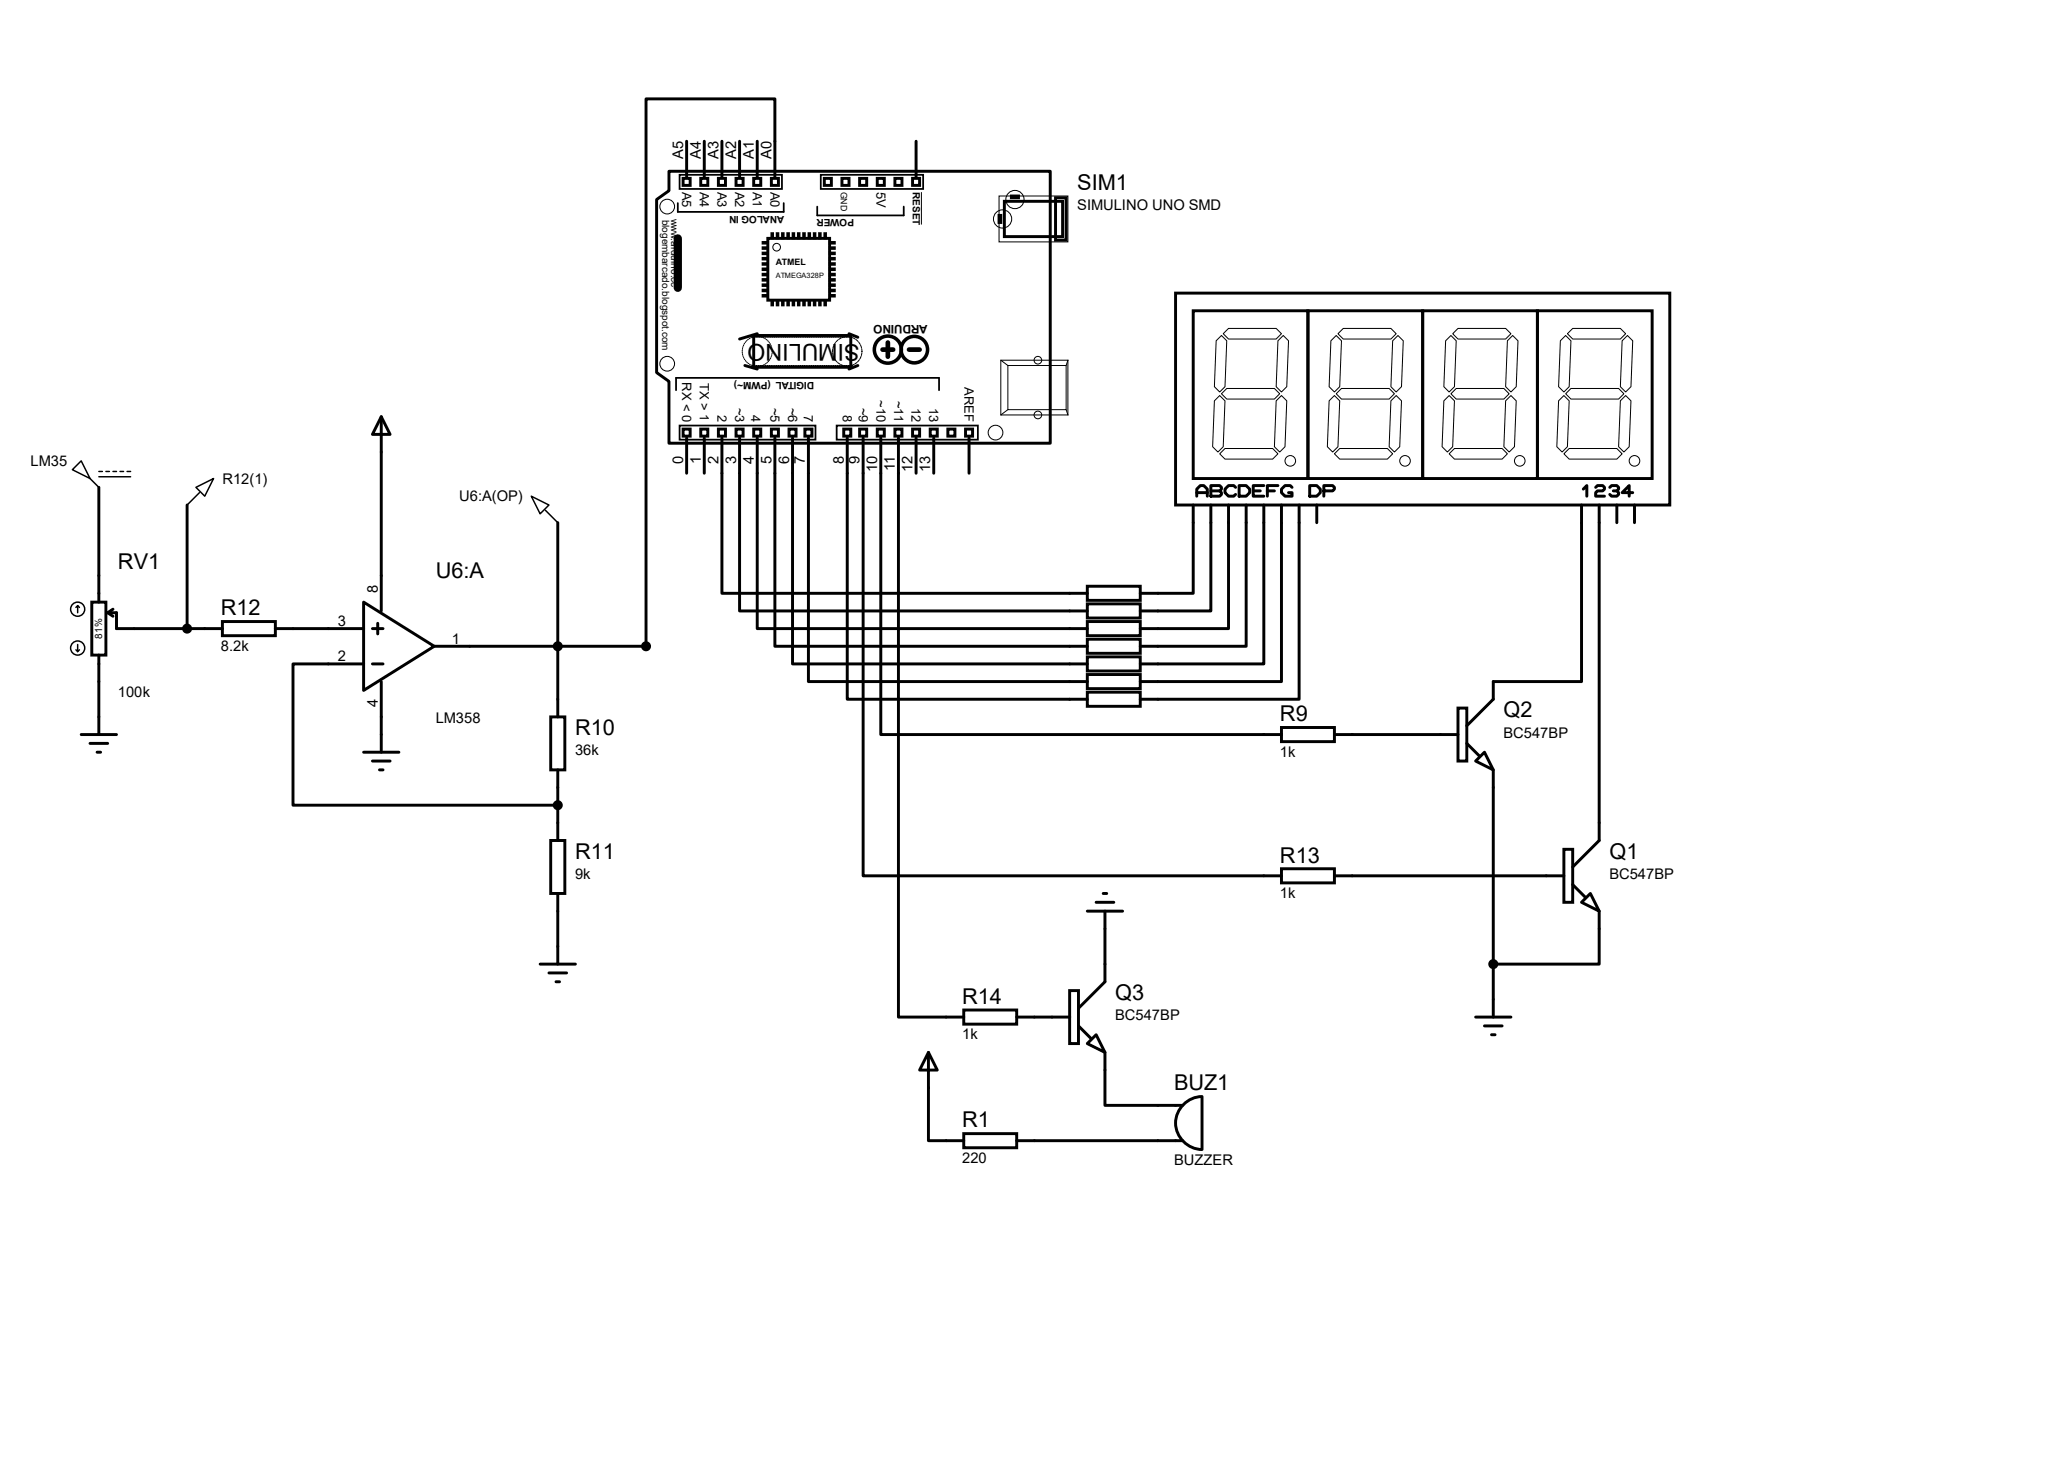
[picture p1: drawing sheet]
<svg xmlns="http://www.w3.org/2000/svg" width="297mm" height="210mm" viewBox="0 0 297 210" stroke-linecap="round" stroke-linejoin="round" font-family="sans-serif">
<g fill="none" stroke="#000" stroke-width=".42">
<path d="M96.3 24.6h54.8v39.2h-54.8v-8.9l-1.8-1.3v-24.9l1.8-1.3zM98.3 25.7h1v1h-1zM98.8 20.3v5.1M100.8 25.7h1.1v1h-1.1zM101.3 20.3v5.1M103.4 25.7h1v1h-1zM103.9 20.3v5.1M105.9 25.7h1v1h-1zM106.4 20.3v5.1M108.5 25.7h1v1h-1zM109 20.3v5.1M110.5 34.3h8.9v8.9h-8.9z"/>
<path d="M111 25.7h1v1h-1zM111.5 25.4v-11.2h-18.5v78.8h-30.5M118.6 25.7h1v1h-1zM121.2 25.7h1v1h-1zM123.7 25.7h1v1h-1zM126.2 25.7h1.1v1h-1.1zM128.8 25.7h1v1h-1zM131.3 25.7h1v1h-1zM131.8 20.3v5.1M143.8 31h.2v1h-.2zM144.5 29h8.4v5h-8.4zM145.5 28.2h1.1v.2h-1.1z"/>
<path d="M151.9 28.4h1.5v6.1h-1.5zM54.9 59.9l1.2 2.6h-2.5zM54.9 59.9v28M107.2 52.6l1.8 .5M108.5 48.3h13.9v4.5h-13.9zM109 48l-2.6 .8M122.2 48l1.2 .5M123.4 52.6l-1.2 .5M169.2 42.2h71.1v30.4h-71.1zM171.7 44.7h16.5v24.1h-16.5zM188.2 44.7h16.5v24.1h-16.5zM204.7 44.7h16.5v24.1h-16.5z"/>
<path d="M221.2 44.7h16.5v24.1h-16.5zM14.2 70.1v16.5M26.9 72.6v17.8M80.3 75.2v27.9M98.3 61.7h1v1h-1zM98.8 63v5.1M100.8 61.7h1.1v1h-1.1zM101.3 63v5.1M103.4 61.7h1v1h-1zM103.9 63v22.3h52.6M105.9 61.7h1v1h-1zM106.4 63v24.9h50.1"/>
<path d="M108.5 61.7h1v1h-1zM109 63v27.4h47.5M111 61.7h1v1h-1zM111.5 63v30h45M113.5 61.7h1.1v1h-1.1zM114 63v32.5h42.5M115.8 61.7h1v1h-1zM116.3 63v35h40.2M121.4 61.7h1v1h-1zM121.9 63v37.6h34.6M123.7 61.7h1v1h-1zM124.2 63v63h60.2"/>
<path d="M126.2 61.7h1.1v1h-1.1zM126.7 63v42.7h57.7M128.8 61.7h1v1h-1zM129.3 63v83.3h9.4M131.3 61.7h1v1h-1zM131.8 63v5.1M133.9 61.7h1v1h-1zM134.4 63v5.1M136.4 61.7h1v1h-1zM138.9 61.7h1.1v1h-1.1zM139.4 63v5.1M171.7 72.6v12.7h-7.6"/>
<path d="M172.2 71.4v-1l.5-.6h.5l.5 .6v1M172.2 70.9h1.5M174.2 69.9h1.3l.3 .2v.3l-.3 .2 .3 .3v.2l-.3 .3h-1.3zM174.2 72.6v15.3h-10.1M174.2 70.6h1.3M176.8 72.6v17.8h-12.7M177.8 70.1l-.3-.3h-.7l-.5 .6v.5l.5 .5h.7l.3-.3M178.3 69.8h1l.5 .6v.5l-.5 .5h-1zM179.3 72.6v20.4h-15.2M180.3 70.6h1.1M181.9 72.6v22.9h-17.8M181.9 69.8h-1.6v1.6h1.6"/>
<path d="M182.4 70.6h1M183.9 69.8h-1.5v1.6M184.4 72.6v25.4h-20.3M185.9 70.1l-.2-.2h-.8l-.5 .5v.5l.5 .5h1v-.5h-.5M186.9 72.6v28h-22.8M188.5 69.8h1l.5 .6v.5l-.5 .5h-1zM189.5 72.6v2.6M190.5 70.6h1.3l.2-.2v-.3l-.2-.3h-1.3v1.6M227.6 72.6v25.4h-12.7v2.6l-3.8 3.8M227.8 70.4l.5-.6v1.6M229.6 70.1l.3-.2h.7l.3 .2v.3l-.3 .2h-.7l-.3 .3v.5h1.3M230.1 72.6v48.3l-3.8 3.8"/>
<path d="M231.6 70.1l.3-.2h.8l.2 .2v.3l-.2 .2 .2 .3v.2l-.2 .3h-.8l-.3-.3M232.2 70.6h.5M232.7 72.6v2.6M234.9 70.9h-1.5l1-1.1v1.6M235.2 72.6v2.6M13.2 86.6h2v7.6h-2zM14.2 94.2v11.5M15.5 88.1h1.3v2.3h15.2M15.5 88.1l.8 .5M16.3 87.6l-.8 .5M32 89.4h7.6v2h-7.6zM39.6 90.4h12.7"/>
<path d="M52.3 86.6l10.2 6.4-10.2 6.3zM52.3 95.5h-10.1v20.3h38.1M53.6 90.4h1.5M53.6 95.5h1.5M54.4 89.7v1.5M54.9 98v10.2M156.5 84.3h7.6v2.1h-7.6zM156.5 86.9h7.6v2h-7.6zM156.5 89.4h7.6v2h-7.6zM156.5 91.9h7.6v2.1h-7.6zM156.5 94.5h7.6v2h-7.6zM156.5 97h7.6v2.1h-7.6z"/>
<path d="M156.5 99.6h7.6v2h-7.6zM11.7 105.7h5.1M13 106.9h2.5M14 108.2h.5M52.3 108.2h5.1M53.6 109.5h2.5M54.6 110.7h.5M79.2 103.1h2.1v7.6h-2.1zM80.3 110.7v10.2M184.4 104.6h7.6v2.1h-7.6zM192 105.7h17.8M209.8 101.9h1.3v7.6h-1.3z"/>
<path d="M211.1 106.9l1.8 1.8M213.6 108.2l1.3 2.5-2.6-1.2zM214.9 110.7v35.6M77.7 138.7h5.1M79 140h2.5M79.2 120.9h2.1v7.6h-2.1zM80.3 128.5v10.2M156.5 131.1h5M157.7 129.8h2.6M158.7 128.5h.6M159 131.1v10.1l-3.8 3.8M184.4 125h7.6v2h-7.6z"/>
<path d="M192 126h33M225 122.2h1.3v7.6h-1.3zM226.3 127.3l1.8 1.7M227.6 129.8l1.3-1.3 1.2 2.6zM230.1 131.1v7.6h-15.2M80 141.2h.5M133.6 151.4l1.3 2.5h-2.6zM133.6 151.4v12.7h5.1M138.7 145.3h7.6v2h-7.6zM146.3 146.3h7.6M153.9 142.5h1.3v7.6h-1.3zM155.2 147.6l1.8 1.8"/>
<path d="M156.5 150.1l1.2-1.3 1.3 2.6zM159 151.4v7.6h11.2M170.3 158.9a3.8 3.8 0 0 1 2.7-1.2v7.7a3.8 3.8 0 0 1-3.5-2.4 3.8 3.8 0 0 1 .8-4.1zM212.3 146.3h5.1M213.6 147.6h2.6M214.6 148.8h.5M138.7 163.1h7.6v2h-7.6zM146.3 164.1h23.9"/>
</g>
<g fill="none" stroke="#000" stroke-width=".14">
<path d="M132.6 27.7v4.6M143.8 28.2h9.9v6.6h-9.9zM108.2 48.5h14.5M108.2 52.6h14.5M144 51.8h9.7v7.9h-9.7zM144 51.8l1.1 .8M145 52.6h8.4v6.3h-8.4zM145 58.9l-.9 .8M153.4 58.9l.3 .8M153.7 51.8l-.3 .8M174.8 57.7l.7-.8 .8 .8-.3 6.6-.7 .7-.8-.7zM175 49l.8-.7 .7 .7-.2 6.6-.8 .8-.7-.8z"/>
<path d="M175.8 56.6l.7-.7h6.9l.7 .7-.7 .8h-6.9zM176.8 47.2h6.8l.8 .8-.8 .8h-6.8l-.8-.8zM183.9 49l.8-.7 .7 .7-.2 6.6-.8 .8-.8-.8zM184.4 56.9l.8 .8-.3 6.6-.8 .7-.7-.7 .2-6.6zM191.3 57.7l.7-.8 .8 .8-.3 6.6-.7 .7-.8-.7zM192.3 56.6l.7-.7h6.9l.8 .7-.8 .8h-6.9zM192.3 48.3l.7 .7-.2 6.6-.8 .8-.7-.8 .2-6.6zM192.5 48l.8-.8h6.9l.7 .8-.7 .8h-6.9zM200.2 57.7l.7-.8 .8 .8-.3 6.6-.7 .7-.8-.7zM200.4 49l.8-.7 .7 .7-.2 6.6-.8 .8-.7-.8zM208 49l.8-.7 .7 .7-.2 6.6-.8 .8-.7-.8zM208.5 56.9l.8 .8-.3 6.6-.7 .7-.8-.7 .3-6.6z"/>
<path d="M209 48l.8-.8h6.9l.7 .8-.7 .8h-6.9zM209.5 55.9h6.9l.8 .7-.8 .8h-6.9l-.7-.8zM216.7 57.7l.7-.8 .8 .8-.3 6.6-.7 .7-.8-.7zM217.7 48.3l.7 .7-.2 6.6-.8 .8-.7-.8 .2-6.6zM224.3 57.7l.7-.8 .8 .8-.2 6.6-.8 .7-.8-.7zM224.5 49l.8-.7 .8 .7-.3 6.6-.8 .8-.7-.8zM225.3 56.6l.8-.7h6.8l.8 .7-.8 .8h-6.8zM225.6 48l.7-.8h6.9l.7 .8-.7 .8h-6.9zM233.4 49l.8-.7 .7 .7-.2 6.6-.8 .8-.7-.8zM233.9 56.9l.8 .8-.3 6.6-.7 .7-.8-.7 .3-6.6zM176.3 64.5h6.8l.8 .8-.8 .7h-6.8l-.8-.7zM192 65.3l.8-.8h6.8l.8 .8-.8 .7h-6.8z"/>
<path d="M209.3 64.5h6.9l.7 .8-.7 .7h-6.9l-.8-.7zM225 65.3l.8-.8h6.9l.7 .8-.7 .7h-6.9z"/>
<circle cx="96" cy="29.7" r="1.06"/>
<circle cx="111.8" cy="35.6" r=".55"/>
<circle cx="144.3" cy="31.5" r="1.31"/>
<circle cx="146.1" cy="28.7" r="1.31"/>
<circle cx="96" cy="52.3" r="1.06"/>
<circle cx="109" cy="50.5" r="2.16"/>
<circle cx="149.4" cy="59.7" r=".55"/>
<circle cx="149.4" cy="51.8" r=".55"/>
<circle cx="143.3" cy="62.2" r="1.06"/>
<circle cx="185.7" cy="66.3" r=".76"/>
<circle cx="202.2" cy="66.3" r=".76"/>
<circle cx="218.7" cy="66.3" r=".76"/>
<circle cx="235.2" cy="66.3" r=".76"/>
</g>
<g fill="#000" stroke="#000" stroke-width=".42">
<circle cx="26.9" cy="90.4" r=".51"/>
<circle cx="80.3" cy="93" r=".51"/>
<circle cx="93" cy="93" r=".51"/>
<circle cx="80.3" cy="115.8" r=".51"/>
<circle cx="214.9" cy="138.7" r=".51"/>
</g>
<g fill="none" stroke="#000" stroke-width=".21">
<path d="M11.7 66.3l1.3 2.5-2.6-1.2zM13 68.8l1.2 1.3M14.2 67.8h.5M14.2 68.6h4.6M15.2 67.8h.5M16.3 67.8h.5M17.3 67.8h.5M18.3 67.8h.5M28.2 70.1l2.5-1.3-1.2 2.6zM28.7 70.9l-1.8 1.7M76.5 71.4l2.5 1.2-1.3 1.3zM78.5 73.4l1.8 1.8"/>
<path d="M10.9 93.5l.3 .2M11.2 87.1l-.3 .3M11.2 87.1l.2 .3M11.2 87.1v1M11.2 92.7v1M11.4 93.5l-.2 .2"/>
<circle cx="11.2" cy="93.2" r="1.02"/>
<circle cx="11.2" cy="87.6" r="1.02"/>
</g>
<g fill="none" stroke="#000" stroke-width=".25">
<path d="M97.5 29.2v1.3h15.3v-1.3M97.8 25.1h14.7v2.1h-14.7zM109.7 34.8h.8v.3h-.8zM109.7 39.4h.8v.2h-.8zM109.7 38.6h.8v.3h-.8zM109.7 37.8h.8v.3h-.8zM109.7 37.1h.8v.2h-.8zM109.7 36.3h.8v.3h-.8zM109.7 35.6h.8v.2h-.8zM111 33.5h.3v.8h-.3zM111.8 33.5h.2v.8h-.2zM112.5 33.5h.3v.8h-.3z"/>
<path d="M113.3 33.5h.2v.8h-.2zM114 33.5h.3v.8h-.3zM114.8 33.5h.3v.8h-.3zM115.6 33.5h.2v.8h-.2zM116.3 33.5h.3v.8h-.3zM117.1 33.5h.2v.8h-.2zM117.6 29.7v1.3h12.4v-1.3M117.9 33.5h.2v.8h-.2zM118.1 25.1h14.7v2.1h-14.7zM118.6 33.5h.3v.8h-.3zM119.4 39.4h.7v.2h-.7zM119.4 38.6h.7v.3h-.7z"/>
<path d="M119.4 37.8h.7v.3h-.7zM119.4 37.1h.7v.2h-.7zM119.4 36.3h.7v.3h-.7zM119.4 35.6h.7v.2h-.7zM119.4 34.8h.7v.3h-.7zM97.3 56.1v-1.7h37.8v1.7M109.7 42.4h.8v.3h-.8zM109.7 41.7h.8v.2h-.8zM109.7 40.9h.8v.2h-.8zM109.7 40.1h.8v.3h-.8zM111 43.2h.3v.7h-.3zM111.8 43.2h.2v.7h-.2z"/>
<path d="M112.5 43.2h.3v.7h-.3zM113.3 43.2h.2v.7h-.2zM114 43.2h.3v.7h-.3zM114.8 43.2h.3v.7h-.3zM115.6 43.2h.2v.7h-.2zM116.3 43.2h.3v.7h-.3zM117.1 43.2h.2v.7h-.2zM117.9 43.2h.2v.7h-.2zM118.6 43.2h.3v.7h-.3zM119.4 42.4h.7v.3h-.7zM119.4 41.7h.7v.2h-.7zM119.4 40.9h.7v.2h-.7z"/>
<path d="M119.4 40.1h.7v.3h-.7zM97.8 61.2h19.5v2h-19.5zM120.4 61.2h20.3v2h-20.3z"/>
</g>
<circle cx="121.9" cy="50.5" r="2.12" fill="none" stroke="#000" stroke-width=".14" stroke-dasharray=".4 .1"/>
<g fill="none" stroke="#000" stroke-width=".51">
<circle cx="127.8" cy="50.3" r="1.95"/>
<circle cx="131.6" cy="50.3" r="1.91"/>
</g>
<path d="M127 50.3h1.5M127.8 49.3v2M130.8 50.3h1.5" fill="none" stroke="#000" stroke-width=".68"/>
<path d="M97.5 34.3v7.1" fill="none" stroke="#000" stroke-width="1.2"/>
<text font-size="3.3" x="123.7" y="49.4" transform="rotate(-180 123.7 49.4)">SIMULINO</text>
<g font-size="3.1">
<text x="155" y="27.3">SIM1</text>
<text x="17" y="81.9">RV1</text>
<text x="62.7" y="83.2">U6:A</text>
<text x="31.8" y="88.5">R12</text>
<text x="82.8" y="105.7">R10</text>
<text x="184.2" y="103.8">R9</text>
<text x="216.4" y="103.2">Q2</text>
<text x="82.8" y="123.5">R11</text>
<text x="184.2" y="124.1">R13</text>
<text x="231.6" y="123.5">Q1</text>
<text x="160.5" y="143.8">Q3</text>
<text x="138.5" y="144.4">R14</text>
<text x="169" y="156.8">BUZ1</text>
<text x="138.5" y="162.2">R1</text>
</g>
<g font-size="2.1">
<text x="98.3" y="22.9" transform="rotate(-90 98.3 22.9)">A5</text>
<text x="100.8" y="22.9" transform="rotate(-90 100.8 22.9)">A4</text>
<text x="103.4" y="22.9" transform="rotate(-90 103.4 22.9)">A3</text>
<text x="105.9" y="22.9" transform="rotate(-90 105.9 22.9)">A2</text>
<text x="108.5" y="22.9" transform="rotate(-90 108.5 22.9)">A1</text>
<text x="111" y="22.9" transform="rotate(-90 111 22.9)">A0</text>
<text x="155" y="30.2">SIMULINO UNO SMD</text>
<text x="4.4" y="67.1">LM35</text>
<text x="32" y="69.6">R12(1)</text>
<text x="98.3" y="66.7" transform="rotate(-90 98.3 66.7)">0</text>
<text x="100.8" y="66.7" transform="rotate(-90 100.8 66.7)">1</text>
<text x="103.4" y="66.7" transform="rotate(-90 103.4 66.7)">2</text>
<text x="105.9" y="66.7" transform="rotate(-90 105.9 66.7)">3</text>
<text x="108.5" y="66.7" transform="rotate(-90 108.5 66.7)">4</text>
<text x="111" y="66.7" transform="rotate(-90 111 66.7)">5</text>
<text x="113.5" y="66.7" transform="rotate(-90 113.5 66.7)">6</text>
<text x="115.8" y="66.7" transform="rotate(-90 115.8 66.7)">7</text>
<text x="121.4" y="66.7" transform="rotate(-90 121.4 66.7)">8</text>
<text x="123.7" y="66.7" transform="rotate(-90 123.7 66.7)">9</text>
<text x="126.2" y="67.9" transform="rotate(-90 126.2 67.9)">10</text>
<text x="128.8" y="67.7" transform="rotate(-90 128.8 67.7)">11</text>
<text x="131.3" y="67.9" transform="rotate(-90 131.3 67.9)">12</text>
<text x="133.9" y="67.9" transform="rotate(-90 133.9 67.9)">13</text>
<text x="66.1" y="72.1">U6:A(OP)</text>
<text x="54.4" y="85.3" transform="rotate(-90 54.4 85.3)">8</text>
<text x="31.8" y="93.6">8.2k</text>
<text x="48.6" y="90">3</text>
<text x="48.6" y="95.1">2</text>
<text x="65" y="92.6">1</text>
<text x="17" y="100.2">100k</text>
<text x="54.4" y="101.8" transform="rotate(-90 54.4 101.8)">4</text>
<text x="62.7" y="104">LM358</text>
<text x="216.4" y="106.1">BC547BP</text>
<text x="82.8" y="108.7">36k</text>
<text x="184.2" y="108.8">1k</text>
<text x="82.8" y="126.4">9k</text>
<text x="184.2" y="129.2">1k</text>
<text x="231.6" y="126.4">BC547BP</text>
<text x="138.5" y="149.5">1k</text>
<text x="160.5" y="146.8">BC547BP</text>
<text x="138.5" y="167.3">220</text>
<text x="169" y="167.5">BUZZER</text>
</g>
<g font-size="1.9">
<text x="98.2" y="27.6" transform="rotate(90 98.2 27.6)">A5</text>
<text x="100.7" y="27.6" transform="rotate(90 100.7 27.6)">A4</text>
<text x="103.2" y="27.6" transform="rotate(90 103.2 27.6)">A3</text>
<text x="105.8" y="27.6" transform="rotate(90 105.8 27.6)">A2</text>
<text x="108.3" y="27.6" transform="rotate(90 108.3 27.6)">A1</text>
<text x="110.9" y="27.6" transform="rotate(90 110.9 27.6)">A0</text>
<text x="126.1" y="27.6" transform="rotate(90 126.1 27.6)">5V</text>
<text x="98.2" y="55" transform="rotate(90 98.2 55)">RX &lt; 0</text>
<text x="100.7" y="55.1" transform="rotate(90 100.7 55.1)">TX &gt; 1</text>
<text x="103.2" y="59.7" transform="rotate(90 103.2 59.7)">2</text>
<text x="105.8" y="58.6" transform="rotate(90 105.8 58.6)">~3</text>
<text x="108.1" y="59.7" transform="rotate(90 108.1 59.7)">4</text>
<text x="110.9" y="58.6" transform="rotate(90 110.9 58.6)">~5</text>
<text x="113.4" y="58.6" transform="rotate(90 113.4 58.6)">~6</text>
<text x="115.7" y="59.7" transform="rotate(90 115.7 59.7)">7</text>
<text x="121.3" y="59.7" transform="rotate(90 121.3 59.7)">8</text>
<text x="123.6" y="58.6" transform="rotate(90 123.6 58.6)">~9</text>
<text x="126.1" y="57.6" transform="rotate(90 126.1 57.6)">~10</text>
<text x="128.6" y="57.7" transform="rotate(90 128.6 57.7)">~11</text>
<text x="131.2" y="58.6" transform="rotate(90 131.2 58.6)">12</text>
<text x="133.7" y="58.6" transform="rotate(90 133.7 58.6)">13</text>
<text x="138.8" y="55.7" transform="rotate(90 138.8 55.7)">AREF</text>
</g>
<text font-size="1.7" x="133.5" y="46.7" transform="rotate(-180 133.5 46.7)">ARDUINO</text>
<g font-size="1.4">
<text x="131.4" y="27.6" transform="rotate(90 131.4 27.6)">RESET</text>
<text x="95.3" y="31.6" transform="rotate(90 95.3 31.6)">blogembarcado.blogspot.com</text>
<text x="96.6" y="31.5" transform="rotate(90 96.6 31.5)">www.arduino.cc</text>
<text x="112.8" y="31" transform="rotate(-180 112.8 31)">ANALOG IN</text>
<text x="122.9" y="31.5" transform="rotate(-180 122.9 31.5)">POWER</text>
<text x="117.2" y="54.9" transform="rotate(-180 117.2 54.9)">DIGITAL (PWM~)</text>
<text x="14.7" y="91.9" transform="rotate(-90 14.7 91.9)">81%</text>
</g>
<g font-size="1.3">
<text x="121" y="27.6" transform="rotate(90 121 27.6)">GND</text>
<text x="111.6" y="38.1">ATMEL</text>
</g>
<text font-size="1.1" x="111.6" y="40">ATMEGA328P</text>
</svg>
